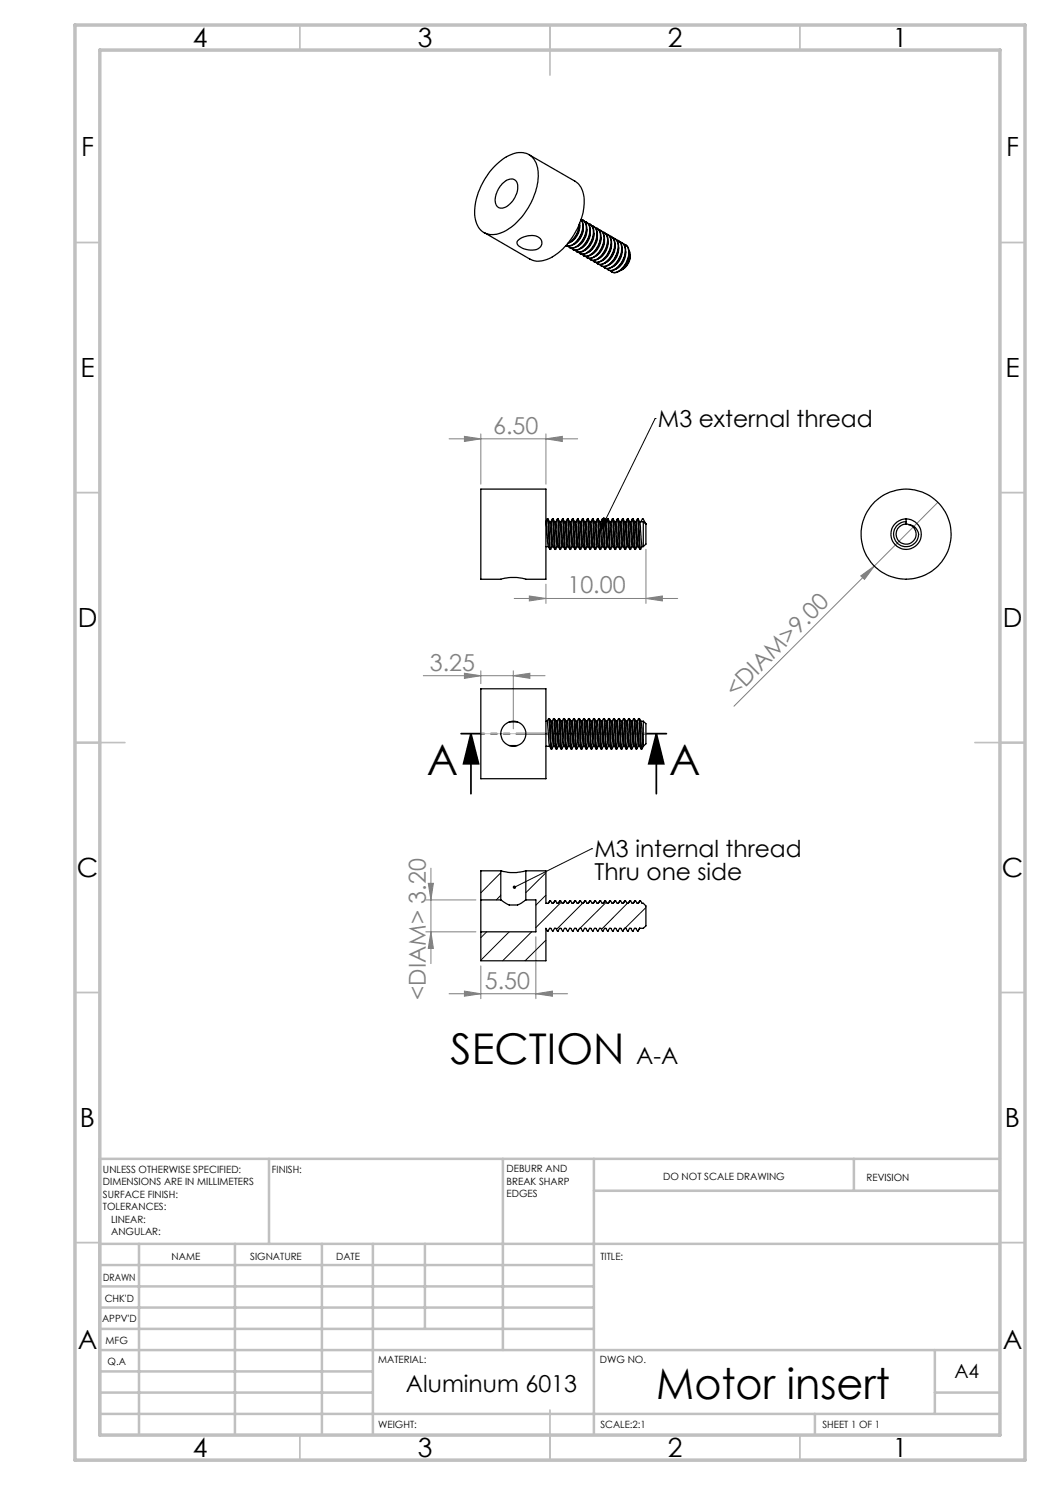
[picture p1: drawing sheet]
<svg xmlns="http://www.w3.org/2000/svg" width="210mm" height="297mm" viewBox="0 0 210 297" stroke-linecap="round" stroke-linejoin="round" font-family="sans-serif">
<path d="M131 83.7h.1M131 83.7l-11.3 23M120.7 103.5l.9 .5-1.9 2.7zM118.3 169.8h.1M118.3 169.8l-15.4 7.6" fill="none" stroke="#000" stroke-width=".2"/>
<path d="M94.2 146.8l1.5 5.9h-3zM94.2 146.8v11.9M131.3 146.8l1.5 5.9h-3zM131.3 146.8v11.9" fill="none" stroke="#000" stroke-width=".35"/>
<g fill="none" stroke="#808080" stroke-width=".2">
<path d="M89.8 87.8h25.7M92.9 87.3l3.3 .5-3.3 .5zM96.2 86.8v10M109.2 87.8l3.3-.5v1zM109.2 86.8v10M102.8 119.7h32.7M105.9 119.2l3.3 .5-3.3 .5zM109.2 116.8v3.9M129.2 119.7l3.3-.5v1zM129.2 109.9v10.8M172.2 115.2l2.7-2-2 2.7zM187.6 100.5l-40.8 40.7"/>
<path d="M84.7 135.1h24.3M92.9 134.7l3.3 .4-3.3 .6zM96.2 134.2v2.5M102.7 135.1l3.3-.4v1zM102.7 134.2v11.6M85.2 180h10M85.7 176.7h1l-.5 3.3zM86.2 173.6v19.1M85.2 186.4h10M86.2 186.4l.5 3.3h-1zM89.8 198.8h23.7M92.9 198.2l3.3 .6-3.3 .4z"/>
<path d="M96.2 193.2v6.5M107.2 198.8l3.3-.6v1zM107.2 187.4v12.3"/>
</g>
<path d="M133.3 146.7h-41.1" fill="none" stroke="#000" stroke-width=".35" stroke-dasharray="6.3 1.3 1.3 1.3 1.3 1.3" stroke-dashoffset="1.7"/>
<path d="M96.2 146.7h33" fill="none" stroke="#c0c0c0" stroke-width=".2" stroke-dasharray="15.2 1.3 1.3 1.3" stroke-dashoffset=".6"/>
<g fill="none" stroke="#c0c0c0" stroke-width=".35">
<path d="M60 5v5M110 5v10M160 5v5M15 48.5h5M200 48.5h5M15 98.5h5M200 98.5h5M15 148.5h10M195 148.5h10M15 198.5h5M200 198.5h5M15 248.5h5"/>
<path d="M200 248.5h5M60 287v5M110 282v10M160 287v5"/>
</g>
<g fill="none" stroke="#c0c0c0" stroke-width=".5">
<path d="M53.8 231.8v17M100.6 231.8v38.2M118.8 231.8v55.2M118.8 238.2h81.2M170.8 231.8v6.4M200 231.8h-180v55.2M20 248.8h180M20 257.3h98.8M20 253h98.8M27.8 248.8v38.2M47 248.8v38.2M64.4 248.8v38.2"/>
<path d="M74.6 248.8v38.2M85 248.8v17M20 265.8h98.8M20 261.5h98.8M20 278.5h54.6M20 274.3h54.6M20 270h180M187 278.5h13M187 270v12.8M20 282.8h180M163 282.8v4.2"/>
</g>
<path d="M15 5h190v287h-190zM20 10h180v277h-180z" fill="none" stroke="#c0c0c0" stroke-width=".7"/>
<g fill="#000">
<path d="M120.7 103.5l.9 .5-1.9 2.7zM102.7 177.2l-.1 .4 .3-.2-.3 .2a.34 .34 0 0 0 .5 .1 .34 .34 0 0 0 .1-.5 .34 .34 0 0 0-.5 0z"/>
<path d="M131.3 146.8l1.5 5.9h-3zM94.2 146.8l1.5 5.9h-3z"/>
</g>
<g fill="#808080">
<path d="M172.2 115.2l2.7-2-2 2.7z"/>
<path d="M109.2 87.8l3.3-.5v1zM92.9 87.3l3.3 .5-3.3 .5zM102.7 135.1l3.3-.4v1zM92.9 134.7l3.3 .4-3.3 .6zM107.2 198.8l3.3-.6v1zM92.9 198.2l3.3 .6-3.3 .4z"/>
<path d="M105.9 119.2l3.3 .5-3.3 .5zM129.2 119.7l3.3-.5v1z"/>
<path d="M85.7 176.7h1l-.5 3.3zM86.2 186.4l.5 3.3h-1z"/>
</g>
<g fill="none" stroke="#000" stroke-width=".25">
<path d="M98.8 33.3a7.6 7.6 0 0 1 5.6-2.8 3.8 3.8 0 0 1 3.2 4.2 13.6 13.6 0 0 1-7.2 11.8 3.5 3.5 0 0 1-5.4-2.8 13.1 13.1 0 0 1 3.8-10.4zM100.4 36.8a1.95 1.95 0 0 1 2.7-.7 3.2 3.2 0 0 1-.3 3.6l-.5 .7a2.22 2.22 0 0 1-2.7 1 2.63 2.63 0 0 1-.2-3.1zM105.8 30.9l9.2 5.3a4.8 4.8 0 0 1 1.8 4.9 13.6 13.6 0 0 1-7.4 10.8 4 4 0 0 1-3.4-.1l-9.2-5.3M103.5 48.2a3.6 3.6 0 0 1 4.6-.5 1.46 1.46 0 0 1 0 1.7 1.46 1.46 0 0 1-1.5 .6 3.5 3.5 0 0 1-3.2-1.2zM115.9 44.8a4.7 4.7 0 0 1-2.3 3.8M115.9 45a3.6 3.6 0 0 1-1.9 3.5M115.9 44.6a4.6 4.6 0 0 1-2.4 4.2M116.2 43.9a2.94 2.94 0 0 1-.1 3.4 2.93 2.93 0 0 1-2.6 1.9l-.3-.1a2.35 2.35 0 0 0 2.6-1.5 3.5 3.5 0 0 0 .4-3.7zM116.2 43.9a1.78 1.78 0 0 1 1 2.4 4 4 0 0 1-2.8 3.3l-.5-.1-.3-.3M116.6 44a1.47 1.47 0 0 1 .8 1.5 4.4 4.4 0 0 1-2.6 4.1l-.3 .1-.6-.2M116.7 45.4a3.8 3.8 0 0 1-2 3.5M116.9 44.3a1.59 1.59 0 0 1 1.1 2 4.2 4.2 0 0 1-2.9 3.7l-.8-.4"/>
<path d="M117.3 44.4a1.91 1.91 0 0 1 .7 2.4 4 4 0 0 1-2.8 3.3l-.6-.2M117.4 45.8a3.9 3.9 0 0 1-2 3.5M117.6 44.7a1.78 1.78 0 0 1 1 2.4 3.9 3.9 0 0 1-2.8 3.3h-.3l-.5-.3M118 44.8a1.68 1.68 0 0 1 .8 1.9 4.2 4.2 0 0 1-2.9 3.8l-.6-.2M118.1 46.2a3.8 3.8 0 0 1-2 3.5M118.3 45.1a1.59 1.59 0 0 1 1.1 2 4.6 4.6 0 0 1-2.6 3.7h-.6l-.5-.4M118.7 45.2a2.17 2.17 0 0 1 .6 2.8 3.5 3.5 0 0 1-3 2.9l-.3-.2M118.8 46.6a3.8 3.8 0 0 1-2 3.5M119 45.5a1.78 1.78 0 0 1 1 2.4 3.6 3.6 0 0 1-3.1 3.3l-.5-.3M119.4 45.6a1.78 1.78 0 0 1 .8 2 4.2 4.2 0 0 1-2.9 3.7l-.6-.2M119.5 47a3.8 3.8 0 0 1-2 3.5M119.8 45.9a1.62 1.62 0 0 1 1 2 4 4 0 0 1-2.9 3.7l-.5-.1-.3-.2"/>
<path d="M120.1 46.1a1.8 1.8 0 0 1 .7 2.3 3.6 3.6 0 0 1-3.1 3.3l-.3-.2M120.2 47.4a3.8 3.8 0 0 1-1.9 3.5M120.5 46.4a1.76 1.76 0 0 1 .9 2.4 4 4 0 0 1-2.8 3.3l-.8-.4M120.8 46.5a2.14 2.14 0 0 1 .6 2.7 3.8 3.8 0 0 1-2.7 2.9l-.6-.2M120.9 47.9a3.8 3.8 0 0 1-1.9 3.4M121.2 46.7a2.03 2.03 0 0 1 .8 2.9 3.8 3.8 0 0 1-2.7 2.9l-.5-.2-.3-.2M121.5 46.9a1.68 1.68 0 0 1 .8 1.9 4.2 4.2 0 0 1-2.9 3.7l-.6-.2M121.6 48.3a3.8 3.8 0 0 1-1.9 3.4M121.9 47.2a1.62 1.62 0 0 1 1 1.9 4.1 4.1 0 0 1-2.8 3.8l-.6-.2-.3-.2M122.2 47.3a2.14 2.14 0 0 1 .6 2.8 3.8 3.8 0 0 1-2.7 2.8l-.6-.2M122.3 48.7a3.9 3.9 0 0 1-1.9 3.5M122.6 47.6a1.85 1.85 0 0 1 1 2.4 4 4 0 0 1-2.8 3.3l-.6-.1-.3-.3"/>
<path d="M122.9 47.7a1.68 1.68 0 0 1 .8 1.9 4.2 4.2 0 0 1-2.9 3.7l-.6-.1M123 49.1a3.8 3.8 0 0 1-1.9 3.5M123.3 48a1.62 1.62 0 0 1 1 1.9 4.1 4.1 0 0 1-2.8 3.8l-.6-.2-.2-.2M123.6 48.1a2.17 2.17 0 0 1 .6 2.8 3.5 3.5 0 0 1-3 2.8l-.3-.1M123.7 49.5a3.6 3.6 0 0 1-1.9 3.5M124 48.4a1.62 1.62 0 0 1 1 2 4.1 4.1 0 0 1-2.8 3.7l-.6-.1-.2-.3M124.3 48.5a1.63 1.63 0 0 1 .8 1.9 4.2 4.2 0 0 1-2.9 3.7l-.6-.1M124.4 49.9a3.6 3.6 0 0 1-1.9 3.5M124.7 48.8a1.59 1.59 0 0 1 1.1 2 4.1 4.1 0 0 1-2.9 3.7l-.6-.1-.2-.3M125 48.9a1.8 1.8 0 0 1 .8 2.4 4.1 4.1 0 0 1-2.9 3.3l-.6-.2M125.1 50.3a3.6 3.6 0 0 1-1.9 3.5M125.8 50.1a3.2 3.2 0 0 1-1.3 3.8l-.5 .2"/>
<path d="M126 51a3.2 3.2 0 0 1-1.7 3M96.2 97.8h13v18h-4a9 9 0 0 0-5 0h-4zM109.2 109.3h.5M109.5 103.8l.4 5.9 .2 .2M109.5 103.8l-.3 .5 .3 3a4.1 4.1 0 0 0 .5 2.6M109.5 103.8h.1l.1 .9 .4 5.2 .3-.6M109.6 103.9a3.7 3.7 0 0 1 .5 2.4l.3 3M109.9 104.3h.3v.2l.5 4.8M110.1 104.4l.4-.6 .5 6.1-.3-.6M110.4 109.3h.3M110.5 103.8h.1M110.9 104.3h.3v.2l.5 4.8"/>
<path d="M111 109.9h.1M111.1 104.4l.4-.6 .5 6.1-.3-.6M111.4 109.3l-.3 .6-.5-6.1a3.4 3.4 0 0 1 .5 2.5l.3 2.8v.2h.3M111.5 103.8h.1M111.6 103.8l.3 .5M111.6 103.8l.5 6.1 .3-.6M111.9 104.3h.3v.2l.3 2.8a4.1 4.1 0 0 0 .5 2.6M111.9 104.3l.5 5M112 109.9h.1M112.1 104.4l.4-.6 .4 5.9 .2 .2M112.4 109.3h.3M112.5 103.8h.1"/>
<path d="M112.6 103.8l.5 6.1 .3-.6M112.6 103.8l.4 .5M113.1 104.4l.4-.6 .3 5.2 .1 .9h.2M113.4 109.3l-.5-5h.3v.2l.5 4.8M113.4 109.3h.3M113.5 103.8h.1l.1 .3 .4 5.8 .3-.6M113.6 103.8a4.9 4.9 0 0 1 .6 3.1l.2 2.2v.2h.3M113.7 109.3l.3 .6M113.9 104.3h.3v.2l.5 4.8M114.1 104.4l.4-.6 .5 6.1-.3-.6M114.5 103.8h.1M114.6 103.8l.3 .5"/>
<path d="M114.6 103.8l.5 6.1 .3-.6M114.9 104.3l.3 .1 .3 2.9a4.1 4.1 0 0 0 .5 2.6l-.5-6.1-.4 .6M114.9 104.3l.5 5M115 109.9h.1M115.4 109.3h.3M115.5 103.8h.1M115.6 103.8l.4 .5M115.6 103.8l.5 6.1 .3-.6M116 109.9h.1M116.1 104.4l.4-.6 .3 5.2 .1 .9h.2M116.4 109.3l-.5-5h.3v.2l.5 4.8M116.4 109.3h.3"/>
<path d="M116.5 103.8h.1M116.7 109.3l.3 .6M116.9 104.3l-.3-.5 .5 6.1 .3-.6M116.9 104.3l.3 .1 .1 .4 .4 4.5M116.9 104.3l.4 4.6 .1 .4h.3M117.1 104.4l.4-.6 .4 5.7 .1 .4h.1M117.5 103.8h.1M117.6 103.8l.3 .5M117.6 103.8l.5 6.1 .3-.6M117.7 109.3l.3 .6M117.9 104.3l.3 .1 .4 4.9M117.9 104.3l.5 5"/>
<path d="M118.1 104.4l.4-.6 .5 6.1-.4-.6M118.4 109.3h.3M118.5 103.8h.1M118.6 103.8l.4 .5M118.6 103.8l.5 6.1 .3-.6M119 109.9h.1M119.1 104.4l.4-.6 .4 5.5v.6h.2M119.4 109.3l-.5-5h.3v.2l.5 4.8M119.4 109.3h.3M119.5 103.8h.1M119.7 109.3l.3 .6M119.9 104.3l-.3-.5 .5 6.1 .3-.6"/>
<path d="M119.9 104.3l.3 .1 .1 .4 .3 4.5M119.9 104.3l.5 5M120.1 104.4l.4-.6 .4 5.7 .1 .4h.1M120.4 109.3h.2M120.5 103.8h.1M120.6 103.8l.5 6.1 .3-.6M120.6 103.8l.3 .5M120.6 109.3l.4 .6M120.9 104.3h.3v.2l.5 4.8M120.9 104.3l.5 5M121.1 104.4l.4-.6 .5 6.1-.3-.6M121.4 109.3h.3"/>
<path d="M121.5 103.8l.2 .1 .4 6 .3-.6M121.6 103.8a2.79 2.79 0 0 1 .5 2.1l.3 3.4M121.9 104.3h.3v.2l.5 4.8M122 109.9h.1M122.1 104.4l.4-.6 .5 6.1-.3-.6M122.4 109.3h.3M122.5 103.8h.1M122.6 103.8l.3 .5M122.6 103.8l.5 6.1 .3-.6M122.9 104.3l.3 .1 .1 .4 .3 4.5M122.9 104.3l.5 5M123 109.9h.1"/>
<path d="M123.1 104.4l.4-.6 .4 5.7 .1 .4h.1M123.4 109.3h.2M123.5 103.8h.1M123.6 103.8l.3 .5M123.6 103.8l.5 6.1 .3-.6M123.6 109.3l.4 .6M123.9 104.3h.3v.2l.5 4.8M123.9 104.3l.5 5M124.1 104.4l.4-.6 .4 5.9 .2 .2M124.4 109.3h.3M124.5 103.8l.2 .1 .4 6 .3-.6M124.6 103.8a3.4 3.4 0 0 1 .5 2.5l.3 3"/>
<path d="M124.7 109.3l.3 .6M124.9 104.3h.3v.2l.5 4.8M125.1 104.4l.4-.6 .4 5.5 .1 .6h.1M125.4 109.3h.3M125.5 103.8h.1M125.6 103.8l.3 .5M125.6 103.8l.5 6.1 .3-.6M125.7 109.3l.3 .6M125.9 104.3h.3l.1 .5 .3 4.5M125.9 104.3l.5 5M126.1 104.4l.4-.6 .4 5.7 .1 .4h.1M126.4 109.3h.2"/>
<path d="M126.5 103.8h.1M126.6 103.8l.3 .5M126.6 103.8l.5 6.1 .3-.6M126.6 109.3l.4 .6M126.9 104.3h.3v.2l.5 4.8M126.9 104.3l.5 5M127.1 104.4l.4-.6 .5 6.1-.3-.6M127.4 109.3h.3M127.5 103.8h.1M127.6 103.8a3.4 3.4 0 0 1 .5 2.5l.3 3-.3 .6zM127.9 104.3h.8M128 109.9h.1"/>
<path d="M128.2 104.3l.3-.5h.1l.6 1M128.4 109.3h.3M128.7 104.3v5M128.7 104.3l.5 .5M129.2 104.8v4l-.5 .5M181.2 104.3a2.49 2.49 0 0 0-2.5 2.6 2.49 2.49 0 0 0 2.7 2.4 2.49 2.49 0 0 0 2.3-2.8 2.12 2.12 0 0 0-2-1.6M181.2 103.8v1a2 2 0 0 0-1.8 2.9 2 2 0 0 0 3.3 .4 2 2 0 0 0-1-3.2M181.2 104.8l.5 .1M96.2 137.8h13v17.9h-13zM101.8 149.1h1.7M101.8 144.4h1.7M109.2 144.2h.2l.1 .3 .2 2.7a4.1 4.1 0 0 0 .5 2.6"/>
<path d="M109.2 149.3h.7M109.4 144.2l.3-.5 .5 5.9 .1 .2M109.7 143.7h.2M110.2 144.3l.5 5M110.2 144.2h.2M110.2 144.3l-.3-.6 .5 6.1M110.4 144.2l.3-.5 .5 6.1M110.4 144.2l.3 3.5a2.72 2.72 0 0 0 .5 2.1M110.7 149.3l-.3 .5M110.7 149.3h.2M110.7 143.7h.1M111.2 144.2h.2"/>
<path d="M111.4 144.2l.3 3.5a3.2 3.2 0 0 0 .5 2.1M111.7 149.3l-.3 .5h-.2M111.7 143.7l-.3 .5M111.7 143.7h.2M111.7 143.7l.5 6.1M111.9 143.7a5.2 5.2 0 0 1 .5 3.1l.3 2.5M111.9 143.7l.5 6.1M111.9 149.3h-.2l-.1-.5-.2-2.5a4.4 4.4 0 0 0-.5-2.6l.5 6.1M112.2 144.2h.2l.1 .3 .2 2.7a4.1 4.1 0 0 0 .5 2.6M112.2 149.8h.2M112.4 144.2l.3-.5 .5 5.9 .1 .2M112.7 149.3l-.3 .5"/>
<path d="M112.7 149.3h.2M112.7 143.7h.2M113.2 144.2h.2M113.4 144.2l.3-.5 .5 6.1M113.4 144.2l.3 3.5a2.72 2.72 0 0 0 .5 2.1M113.7 149.3l-.3-3a4.1 4.1 0 0 0-.5-2.6l.5 6.1M113.7 149.3l-.3 .5M113.7 149.3h.2M113.7 143.7h.1a2.34 2.34 0 0 1 .2 1.7l.4 4.4M113.9 143.7a4.9 4.9 0 0 1 .5 3.1l.3 2.5M114.2 144.2h.2M114.4 144.2l.3 3a4.4 4.4 0 0 0 .5 2.6"/>
<path d="M114.7 149.3l-.3 .5h-.2M114.7 149.3h.2M114.7 143.7l-.3 .5M114.7 143.7h.2M114.7 143.7l.5 6.1M114.9 143.7a5.2 5.2 0 0 1 .5 3.1l.3 2.5M114.9 143.7l.5 6.1M115.2 144.2h.2M115.4 144.2l.3-.5 .5 5.9 .1 .2M115.4 144.2l.3 3a4.1 4.1 0 0 0 .5 2.6M115.7 149.3l-.3 .5h-.2M115.7 149.3h.2"/>
<path d="M115.7 143.7l.2 .2 .4 5.9 .4-.5M115.9 143.7a6.9 6.9 0 0 1 .6 3.5l.2 2.1M116.2 144.2h.2M116.4 144.2l.3 3.5a2.72 2.72 0 0 0 .5 2.1M116.7 149.3h.2M116.7 143.7l-.3 .5M116.7 143.7h.2M116.7 143.7l.5 6.1M116.9 143.7a4.9 4.9 0 0 1 .5 3.1l.3 2.5M116.9 143.7l.5 6.1M117.2 144.2h.2M117.4 144.2l.3 3a4.4 4.4 0 0 0 .5 2.6"/>
<path d="M117.7 149.3l-.3 .5h-.2M117.7 149.3h.2M117.7 143.7l-.3 .5M117.7 143.7h.2M117.7 143.7l.4 4.4a2.34 2.34 0 0 0 .2 1.7l.4-.5M117.9 143.7a5.2 5.2 0 0 1 .5 3.1l.3 2.5M117.9 143.7l.5 6.1M118.2 144.2h.2M118.4 144.2l.3-.5 .5 5.9 .1 .2M118.4 144.2l.3 3a4.1 4.1 0 0 0 .5 2.6M118.7 149.3h.2M118.7 143.7h.2"/>
<path d="M119.2 144.2h.2M119.4 144.2l.3 3.5a3.2 3.2 0 0 0 .5 2.1M119.7 149.3l-.3 .5M119.7 143.7l-.3 .5M119.7 143.7h.2M119.7 143.7l.5 6.1M119.9 143.7a5.2 5.2 0 0 1 .5 3.1l.3 2.5M119.9 143.7l.5 6.1M119.9 149.3h-.2l-.1-.3-.2-2.7a4.1 4.1 0 0 0-.5-2.6l.5 6.1M120.2 144.2h.2l.1 .3 .2 2.7a4.4 4.4 0 0 0 .5 2.6M120.2 149.8h.2M120.7 149.3l-.3 .5"/>
<path d="M120.7 149.3h.2M120.7 143.7l-.3 .5M120.7 143.7h.2M120.7 143.7l.4 4.4a2.34 2.34 0 0 0 .2 1.7h.1M120.9 143.7a5.2 5.2 0 0 1 .5 3.1l.3 2.5M120.9 143.7l.5 6.1M121.2 144.2h.2M121.4 144.2l.3-.5 .5 5.9 .1 .2M121.4 144.2l.3 3a4.1 4.1 0 0 0 .5 2.6M121.7 149.3l-.3 .5M121.7 149.3h.2M121.7 143.7h.1"/>
<path d="M122.2 144.2h.2M122.4 144.2l.3 3.5a3.2 3.2 0 0 0 .5 2.1M122.7 149.3l-.3 .5M122.7 143.7l-.3 .5M122.7 143.7h.2M122.7 143.7l.5 6.1M122.9 143.7a5.2 5.2 0 0 1 .5 3.1l.3 2.5M122.9 143.7l.5 6.1M122.9 149.3h-.2l-.1-.3-.2-2.7a4.1 4.1 0 0 0-.5-2.6l.5 6.1M123.2 144.2h.2l.3 3a4.4 4.4 0 0 0 .5 2.6M123.7 149.3l-.3 .5h-.2M123.7 149.3h.2"/>
<path d="M123.7 143.7l-.3 .5M123.7 143.7h.2M123.7 143.7l.4 4.4a2.34 2.34 0 0 0 .2 1.7h.1M123.9 143.7a5.2 5.2 0 0 1 .5 3.1l.3 2.5M123.9 143.7l.5 6.1M124.2 144.2h.2M124.4 144.2l.3-.5 .5 5.9 .1 .2M124.4 144.2l.3 3a4.1 4.1 0 0 0 .5 2.6M124.7 149.3l-.3 .5M124.7 149.3h.2M124.7 143.7h.1M125.2 144.2h.2"/>
<path d="M125.4 144.2l.3 3.5a3.2 3.2 0 0 0 .5 2.1M125.7 149.3l-.3 .5M125.7 143.7l-.3 .5M125.7 143.7h.2M125.7 143.7l.5 6.1M125.9 143.7a5.2 5.2 0 0 1 .5 3.1l.3 2.5M125.9 143.7l.5 6.1M125.9 149.3l-.3-.1-.2-2.9a4.1 4.1 0 0 0-.5-2.6l.5 6.1M126.2 144.2l.3 .1 .2 2.9a4.4 4.4 0 0 0 .5 2.6M126.7 149.3l-.3 .5h-.2M126.7 149.3h.2M126.7 143.7l-.3 .5"/>
<path d="M126.7 143.7h.2M126.7 143.7l.4 4.4a2.34 2.34 0 0 0 .2 1.7h.1M126.9 143.7a5.2 5.2 0 0 1 .5 3.1l.3 2.5M126.9 143.7l.5 6.1M127.2 144.2h.2M127.4 144.2l.3-.5 .5 6.1M127.4 144.2l.3 3a3.8 3.8 0 0 0 .5 2.6M127.7 149.3l-.3 .5M127.7 149.3h.2M127.7 143.7l.2 .2 .5 5.9M127.9 143.7a6.9 6.9 0 0 1 .5 3.5l.3 2.1M128.2 144.2h.5"/>
<path d="M128.7 144.2v5.1M128.7 144.2l.5 .5v4.1l-.5 .5M128.7 149.2l-.3 .6h-.2M96.2 180v6.4M96.2 180h4M100.2 174.2a9 9 0 0 0 5 0M100.2 180l.6 .4a3.1 3.1 0 0 0 2.7 .6l1.7-1M100.2 174.2h-4v5.8M100.2 174.2v5.8M105.2 174.2h4v6.5h.5M105.2 174.2v5.8M105.2 180h2v6.4h-11"/>
<path d="M109.6 186.2l.3-.5h.3l.4 .5M109.6 186.2h-.1l-.3-.5v6.5h-13v-5.8M109.6 186.1v.1M110 180.1l-.3 .6M110 180.1l.4 .6h.3M110 180.1v.1M110.6 186.2l.3-.5h.3l.3 .5h.1M110.6 186.1v.1M111 180.1l-.3 .6M111 180.1h.1l.3 .6h.3M111 180.1v.1M111.6 186.2l.3-.5h.3l.4 .5"/>
<path d="M111.7 186.1l-.1 .1M112 180.1l-.3 .6M112 180.1h.1l.3 .6h.3M112 180.1v.1M112.6 186.2l.3-.5h.3l.4 .5M112.6 186.1v.1M113 180.1l-.3 .6M113 180.1l.4 .6h.3M113 180.1v.1M113.6 186.2l.3-.5h.3l.3 .5h.1M113.6 186.1v.1M114 180.1l-.3 .6"/>
<path d="M114 180.1h.1l.3 .6h.3l.3-.6M114 180.1v.1M114.6 186.2l.3-.5h.3l.4 .5M114.7 186.1l-.1 .1M115 180.1l-.3 .6M115 180.1h.1l.3 .6h.3M115 180.1v.1M115.6 186.2l.3-.5h.3l.4 .5M115.6 186.1v.1M116 180.1l-.3 .6M116 180.1l.4 .6h.3M116 180.1v.1"/>
<path d="M116.6 186.2l.3-.5h.3l.3 .5h.1M116.6 186.1v.1M117 180.1l-.3 .6M117 180.1h.1l.3 .6h.3l.3-.6M117 180.1v.1M117.6 186.2l.3-.5h.3l.4 .5M117.7 186.1l-.1 .1M118 180.1l-.3 .6M118 180.1h.1l.3 .6h.3M118 180.1v.1M118.6 186.2l.3-.5h.3l.4 .5M118.6 186.1v.1"/>
<path d="M119 180.1l-.3 .6M119 180.1l.4 .6h.3M119 180.1v.1M119.6 186.2l.3-.5h.3l.3 .5h.1M119.6 186.1v.1M120 180.1l-.3 .6M120 180.1h.1l.3 .6h.3l.3-.6M120 180.1v.1M120.6 186.2l.3-.5h.3l.4 .5M120.6 186.1v.1M121 180.1l-.4 .6M121 180.1h.1l.3 .6h.3"/>
<path d="M121 180.1v.1M121.6 186.2l.3-.5h.3l.3 .5h.1M121.6 186.1v.1M122 180.1l-.3 .6M122 180.1l.4 .6h.3M122 180.1v.1M122.6 186.2l.3-.5h.3l.3 .5h.1M122.7 186.1l-.1 .1M123 180.1l-.3 .6M123 180.1h.1l.3 .6h.3l.3-.6M123 180.1v.1M123.6 186.2l.3-.5h.3l.4 .5"/>
<path d="M123.6 186.1v.1M124 180.1l-.4 .6M124 180.1h.1l.3 .6h.3M124 180.1v.1M124.6 186.2l.3-.5h.3l.3 .5h.1M124.6 186.1v.1M125 180.1l-.3 .6M125 180.1l.4 .6h.3M125 180.1v.1M125.6 186.2l.3-.5h.3l.3 .5h.1M125.7 186.1l-.1 .1M126 180.1l-.3 .6"/>
<path d="M126 180.1h.1l.3 .6h.3l.3-.6M126 180.1v.1M126.6 186.2l.3-.5h.3l.4 .5M126.6 186.1v.1M127 180.1l-.4 .6M127 180.1l.4 .6h.3M127 180.1v.1M128 185.6l-.4 .6M128 180.1l-.3 .6M128 180.1l.4 .6h.3l.5 .5v4l-.5 .5h-.8l-.3 .5M128 180.1v.1"/>
<circle cx="181.2" cy="106.8" r="3"/>
<circle cx="181.2" cy="106.8" r="9"/>
<circle cx="102.7" cy="146.7" r="2.51"/>
</g>
<g fill="none" stroke="#000" stroke-width=".2">
<path d="M100.2 174.6l-4 4M100.2 179.1l-.9 .9M109.2 174.6l-4 3.9M109.2 179l-2 2M97.3 186.4l-1.1 1.1M101.8 186.4l-5.6 5.6M106.3 186.4l-5.8 5.8M109.2 188l-4.2 4.2M112.3 180.4l-5.1 5.1M115.8 185.9l-.3 .3M116.5 180.7l-5.2 5.2M117.1 180.1l-.2 .2"/>
<path d="M121.3 180.4l-5.3 5.3M124.8 185.8l-.3 .4M125.5 180.7l-5.2 5.2M126 180.1l-.1 .2M129.2 181.5l-4.2 4.2"/>
</g>
<g font-size="8.5">
<text x="85.4" y="155">A</text>
<text x="133.8" y="155">A</text>
<text x="90.1" y="212.8">SECTION</text>
<text x="131.3" y="279.7">Motor insert</text>
</g>
<g font-size="5.3">
<text x="38.5" y="9.5">4</text>
<text x="83.5" y="9.5">3</text>
<text x="133.6" y="9.5">2</text>
<text x="178.6" y="9.5">1</text>
<text x="16.2" y="31.3">F</text>
<text x="201.2" y="31.3">F</text>
<text x="16.1" y="75.5">E</text>
<text x="201.1" y="75.5">E</text>
<text x="15.5" y="125.5">D</text>
<text x="200.5" y="125.5">D</text>
<text x="15.4" y="175.5">C</text>
<text x="200.4" y="175.5">C</text>
<text x="16" y="225.5">B</text>
<text x="201" y="225.5">B</text>
<text x="15.5" y="269.8">A</text>
<text x="200.5" y="269.8">A</text>
<text x="38.5" y="291.5">4</text>
<text x="83.5" y="291.5">3</text>
<text x="133.6" y="291.5">2</text>
<text x="178.6" y="291.5">1</text>
</g>
<g font-size="4.7" fill="#808080">
<text x="98.6" y="86.7">6.50</text>
<text x="113.5" y="118.7">10.00</text>
<text x="86" y="134.1">3.25</text>
<text x="147" y="139.6" transform="rotate(-45 147 139.6)">&lt;DIAM&gt;9.00</text>
<text x="97" y="197.7">5.50</text>
<text x="85.2" y="199.9" transform="rotate(-90 85.2 199.9)">&lt;DIAM&gt; 3.20</text>
</g>
<g font-size="4.7">
<text x="131.6" y="85.4">M3 external thread</text>
<text x="118.9" y="171.5">M3 internal thread</text>
<text x="118.9" y="176">Thru one side</text>
<text x="127.2" y="212.8">A-A</text>
<text x="81.2" y="278.4">Aluminum 6013</text>
</g>
<text font-size="3.9" x="190.9" y="275.5">A4</text>
<g font-size="2">
<text x="20.6" y="234.6">UNLESS OTHERWISE SPECIFIED:</text>
<text x="20.6" y="237.1">DIMENSIONS ARE IN MILLIMETERS</text>
<text x="20.6" y="239.6">SURFACE FINISH:</text>
<text x="54.4" y="234.6">FINISH:</text>
<text x="101.3" y="234.5">DEBURR AND</text>
<text x="101.3" y="237">BREAK SHARP</text>
<text x="101.3" y="239.5">EDGES</text>
<text x="132.6" y="236">DO NOT SCALE DRAWING</text>
<text x="173.3" y="236.2">REVISION</text>
<text x="20.6" y="242.1">TOLERANCES:</text>
<text x="22.2" y="244.6">LINEAR:</text>
<text x="22.2" y="247.1">ANGULAR:</text>
<text x="34.3" y="252">NAME</text>
<text x="50" y="251.9">SIGNATURE</text>
<text x="67.2" y="251.9">DATE</text>
<text x="120.1" y="251.9">TITLE:</text>
<text x="20.6" y="256.1">DRAWN</text>
<text x="20.9" y="260.3">CHK'D</text>
<text x="20.4" y="264.4">APPV'D</text>
<text x="21.1" y="268.8">MFG</text>
<text x="21.5" y="273">Q.A</text>
<text x="75.6" y="272.5">MATERIAL:</text>
<text x="120" y="272.5">DWG NO.</text>
<text x="75.6" y="285.5">WEIGHT:</text>
<text x="120.1" y="285.6">SCALE:2:1</text>
<text x="164.5" y="285.6">SHEET 1 OF 1</text>
</g>
</svg>
